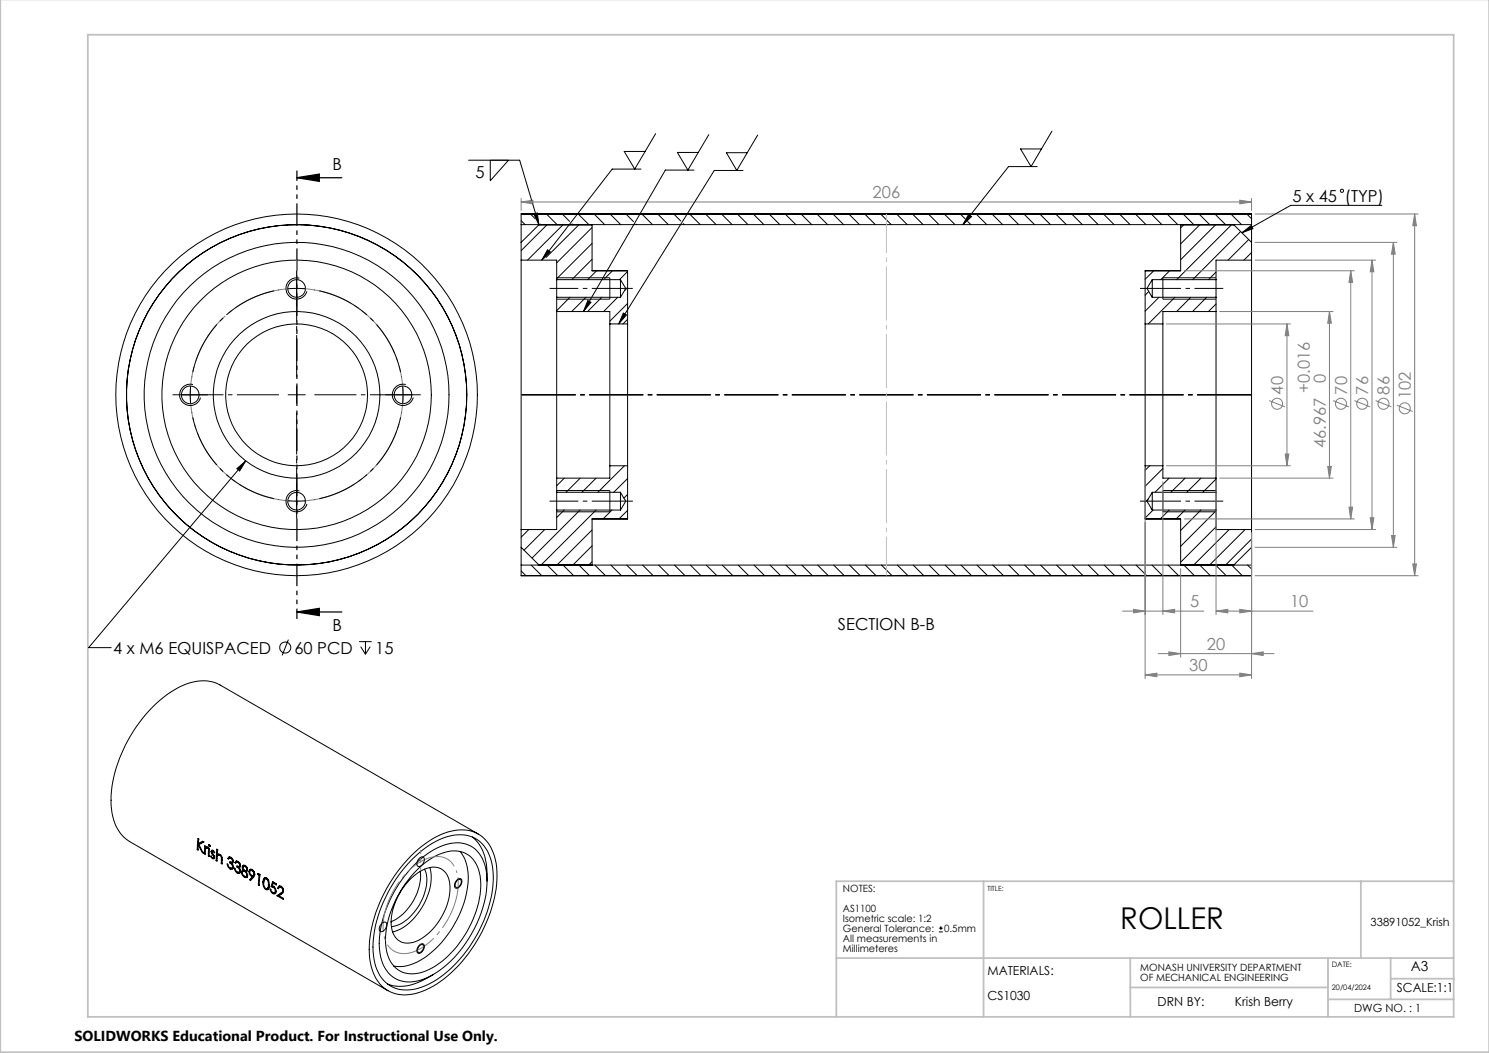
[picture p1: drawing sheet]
<svg xmlns="http://www.w3.org/2000/svg" width="420mm" height="297mm" viewBox="0 0 420 297" stroke-linecap="round" stroke-linejoin="round" font-family="sans-serif">
<g fill="none" stroke="#000" stroke-width=".28">
<path d="M184.9 37.7l-5.9 10-2.9-5h5.9M199.9 38l-5.9 10-2.9-5h5.9M213.7 38.1l-5.9 10-2.9-5h5.9M296.7 37l-5.9 10-2.9-5h5.9M132.2 45.2h14.4l5.4 18.2M138.3 45.2v5.8l5.1-5.8M180.8 47.7h-8.1l-19.9 25.7M195.8 48h-8.1l-23.1 39.9M209.6 48.1h-8.1l-27 43.3M292.6 47h-8.1l-12.9 16.4M389.8 57.9h-25.7l-13.8 7.7M84.5 78.5a3 3 0 0 0-3.7 2.1 3 3 0 0 0 2.1 3.7 3 3 0 0 0 3.7-2.1"/>
<path d="M147 63.4v5M147 73.4v76M147 63.4v-3h206v3M147 63.4h206M147 68.4v5M147 73.4h10v5.5M147 62.3l1.1 1.1M149.6 60.4l1.4 1.3M150.6 60.4l1-.3 .4 3.3zM152 63.4h15v13h10v15M152 63.4l-5 5M152.5 63.2l.1 .2"/>
<path d="M154.1 60.4l3 3M154.3 63.4l-7.3 7.3M154.4 70.4l.9 .7-2.5 2.3zM157 78.3h15v6.1h-15M157 78.9v5M157 78.9h18M158.6 60.4l2.1 2M158.8 63.4l-10 10M161.4 63.1l.2 .3M163.3 63.4l-9.3 9.2M163.3 60.6l2.8 2.8M167 64.2l-10 10"/>
<path d="M167 68.6l-10 10M167 73.1l-5.7 5.8M167.6 60.4l3 3M168.3 76.4l-2.5 2.5M172.1 60.4l3 3M172.8 76.4l-2.3 2.2M175 78.9v5M175 78.9l1.5 2.4-1.5 2.6M176.6 60.4l2.1 2.1M177 76.6l-2.3 2.3M179.4 63.2l.2 .2M181.1 60.4l2.9 3"/>
<path d="M185.5 60.4l3 3M190 60.4l2 1.9M192.7 63.1l.3 .3M194.5 60.4l3 3M199 60.4l3 3M203.5 60.4l3 3M208 60.4l3 3M212.5 60.4l3 3M217 60.4l3 3M221.5 60.4l3 3M226 60.4l3 3M230.4 60.4l3 3"/>
<path d="M235 60.4l2.9 3M239.4 60.4l3 3M243.9 60.4l3 3M248.4 60.4l3 3M252.9 60.4l3 3M257.4 60.4l3 3M261.9 60.4l3 3M266.3 60.4l3.1 3M270.9 60.4l1.3 1.3M272.9 62.5l1 .9M273.2 60.5l.8 .6-2.4 2.3zM275.3 60.4l3 3"/>
<path d="M279.8 60.4l3 3M284.3 60.4l3 3M288.8 60.4l3 3M293.3 60.4l3 3M297.8 60.4l3 3M302.3 60.4l3 3M306.8 60.4l3 3M311.3 60.4l3 3M315.8 60.4l3 3M320.3 60.4l3 3M324.7 60.4l3 3M325 78.9v5"/>
<path d="M325 78.9l-1.5 2.4 1.5 2.6M325 78.9h18M325.4 76.4l-2.4 2.4M329.2 60.4l3 3M329.9 76.4l-2.5 2.5M333.7 60.4l3 3M333.9 63.4l-.9 .9M338.2 60.4l3 3M338.4 63.4l-5.4 5.4M342.7 60.4l3 3M342.9 63.4l-9.9 9.9M343 78.9v5"/>
<path d="M343 76.7l-2.1 2.2M343 78.3h-15v6.1h15M347.2 60.4l3 3M347.4 63.4l-15.5 15.5M350 65.3l-13.6 13.6M350.3 65.6l2.6-2 .5 .9zM351.7 60.4l1.3 1.3M352.2 67.6l-5.8 5.8M353 63.4v5M353 73.4v76M353 71.2l-2.1 2.2M353 68.4l-5-5h-15v13h-10v15"/>
<path d="M353 68.4v5M353 73.4h-10v5.5M157 87.9v47M157 83.9h18M157 87.9h15v3.5M157 83.9v4M160.8 83.9l-3.8 3.7M165.3 83.9l-4 4M165.8 84.8l.9 .5-2.1 2.6zM169.8 83.9l-4.1 4M172 91.4v40M172 91.4h5"/>
<path d="M174.2 83.9l-3.9 4M175.8 88.3l.9 .5-2.2 2.6zM177 91.4v40M177 81.1l-.8 .8M177 85.6l-5 5M177 90.1l-1.3 1.3M323 91.4v40M323 91.4h5M324 82.2l-1 1.1M325 83.9h18M326.9 83.9l-3.9 3.9M328 91.4v40"/>
<path d="M331.4 83.9l-7.5 7.5M335.9 83.9l-4 4M340.4 83.9l-4 4M343 87.9v47M343 85.7l-2.1 2.2M343 83.9v4M343 87.9h-15v3.5M51.2 111.4h5M53.8 108.9v5M54.4 108.5a2.99 2.99 0 0 0-3.6 2.1 2.99 2.99 0 0 0 2.1 3.7 2.99 2.99 0 0 0 3.7-2.2M114.4 108.5a2.99 2.99 0 0 0-3.6 2.1 2.99 2.99 0 0 0 2.1 3.7 2.99 2.99 0 0 0 3.7-2.2M66.8 132.2l2.5-2.2-1.7 2.9z"/>
<path d="M69.3 130l-44.3 52.7h6.4M84.5 138.5a3 3 0 0 0-3.7 2.1 3 3 0 0 0 2.1 3.7 3 3 0 0 0 3.7-2.2M157 138.4h15v6h-15M157 138.8v5.1M157 138.8h18M157 134.9v3.9M159.2 134.9l-2.2 2.1M163.7 134.9l-4 3.9M168.1 134.9l-4 3.9M172 131.4h5M172 131.4v3.5h-15M175 138.8v5.1"/>
<path d="M175 138.8l1.5 2.5-1.5 2.6M176.1 131.4l-7.5 7.4M177 135l-3.9 3.8M177 139.4l-1 1.1M177 131.4v15h-10v12.9M323 131.4v15h10v12.9M323 131.4h5M324.3 131.4l-1.3 1.2M325 138.8v5.1M325 138.8l-1.5 2.6 1.5 2.5M325 138.8h18M328 131.4v3.5h15"/>
<path d="M328 132.1l-5 5.1M329.8 134.9l-4 3.9M334.3 134.9l-4 3.9M338.8 134.9l-4 3.9M343 138.8v5.1M343 135.1l-3.7 3.7M343 134.9v3.9M343 138.4h-15v6h15M147 154.4v5M147 159.4v3h206v-3M147 159.4h206M147 149.4v5l5 4.9"/>
<path d="M149.2 149.4l-2.2 2.1M149.8 159.4l3 3M153.6 149.4l-5.8 5.8M154.3 159.4l3 3M157 143.9h18M157 143.9v5.5h-10M158.8 159.4l3 3M159.1 143.9l-2.1 2.1M163.3 159.4l3 3M163.6 143.9l-13.5 13.5M167 149.5l-9.9 9.8M167 153.9l-5.4 5.4"/>
<path d="M167 158.4l-.9 .9M167.8 159.4l3 3M168.1 143.9l-15.5 15.4M172.3 159.4l3 3M172.6 143.9l-2.5 2.5M176.8 159.4l3 3M177 144l-2.4 2.4M181.3 159.4l3 3M185.8 159.4l3 3M190.3 159.4l3 3M194.7 159.4l3 3M199.2 159.4l3 3"/>
<path d="M203.7 159.4l3 3M208.2 159.4l3 3M212.7 159.4l3 3M217.2 159.4l3 3M221.7 159.4l3 3M226.2 159.4l3 3M230.6 159.4l3 3M235.2 159.4l3 3M239.6 159.4l3 3M244.1 159.4l3 3M248.6 159.4l3 3M253.1 159.4l3 3"/>
<path d="M257.6 159.4l3 3M262.1 159.4l3 3M266.6 159.4l3 3M271.1 159.4l3 3M275.6 159.4l3 3M280 159.4l3.1 3M284.6 159.4l2.9 3M289 159.4l3 3M293.5 159.4l3 3M298 159.4l3 3M302.5 159.4l3 3M307 159.4l3 3"/>
<path d="M311.5 159.4l3 3M316 159.4l3 3M320.5 159.4l3 3M323.8 140.8l-.8 .8M324.9 159.4l3 3M325 143.9h18M325.3 143.9l-2.3 2.2M329.5 159.4l3 3M329.8 143.9l-2.5 2.5M333.9 159.4l3 3M334.3 143.9l-2.5 2.5M338.4 159.4l3 3"/>
<path d="M338.7 143.9l-5.7 5.7M342.9 159.4l3 3M343 144.1l-10 10M343 148.6l-10 10M343 143.9v5.5h10M346.7 149.4l-10 9.9M347.4 159.4l3 3M351.2 149.4l-10 9.9M351.9 159.4l1.1 1.1M353 154.4v5M353 152l-7.3 7.3M353 149.4v5l-5 4.9"/>
<path d="M147 161l1.3 1.4M81.4 180.4l-1.8 4.5M101.3 181h3.5M101.7 182.4l1.4 2.1M103.1 181v3.5M104.4 182.4l-1.3 2.1M55.9 239.5l-.3 .1M55.9 238.3v1.5l-.3-.2M55.9 238.3l1.2 2.2M56 236.6v.8M56 237.8v.5M56.1 238.2l1.3 2.5-.3-.2"/>
<path d="M56.1 238.2l1.4-.7-.4-.2-1.1 .6 .1-1.3-.3-.1-.2 3.1M56.1 238.2l-.2 .1M57.5 237.5l-1.4 .7M58 239l.3-.1 .4 .2-.3 .1M58 239v-.3l-.3-.2-.1 2.3M58 239v.4M58.2 238.9l-.2 .1M58.4 239.2a.88 .88 0 0 0-.5 1.2v.5l-.3-.1M58.4 239l-.2 .2M58.5 239h.1M58.6 239l-.2 .2M58.8 238.4l.2 .4"/>
<path d="M58.8 238.4l.1-.1a.27 .27 0 0 1 .3 0 .27 .27 0 0 1 .1 .4M58.9 239.2l.2 .1-.1 2.3-.2-.1zM59 238.3l.2 .4M59 238.3h.1M59 238.3l-.2 .1M59.2 238.7l-.2 .1M59.2 238.7h.1M59.3 238.7l-.3 .1M59.9 239.8v.2M60.2 240l-.3 .1M61.3 239.6v.9M133.2 236.1a12.5 12.5 0 0 1 4.2 10.4v2"/>
<path d="M134.9 235.3l-72.8-42.1a12.6 12.6 0 0 0-12.7 1.3 39.7 39.7 0 0 0-18.1 31.2 13 13 0 0 0 4.9 11.4l73.2 42.3M57.3 240.4l-.2 .1M57.9 240.7l-.3 .1M59 241.3l-.2 .2M59.4 241.6l.1-.2 .6 .6 .2-.3M59.4 241.6l.5 .6M59.5 240.2l.1 .4M59.6 241.5l-.2 .1M59.6 240.6l.3 .5M59.8 240.5l-.2 .1M59.9 240v.2M59.9 240l-.4 .2"/>
<path d="M59.9 241.1l.3 .4M60.1 240.1l.3 .5 .2-.2a.54 .54 0 0 0-.4-.5 .54 .54 0 0 0-.7 .3M60.1 240.1l-.3 .2 .6 1a.49 .49 0 0 1 .1 .6 .49 .49 0 0 1-.6 .3M60.1 241l-.2 .1M60.2 241.5l.1 .2M60.2 241.9l.1 .1M60.3 242h.2M60.3 240l-.2 .1M60.3 242l-.4 .2M60.4 241.4l-.2 .1M60.5 241.6l-.2 .1M60.5 241.7l-.3 .2"/>
<path d="M61.2 242.6l-.2 .1M61.3 241a1.18 1.18 0 0 1 1.2 .4 1.18 1.18 0 0 1 .2 1.3v1l-.3-.1M61.3 241l.1-1.4-.2-.1-.2 3.2M61.3 241v.4M61.6 240.9l-.3 .1M62 241.2a.71 .71 0 0 0-.7 .3 .71 .71 0 0 0-.1 .7v.7l-.2-.2M62 241.2l.4 .8M62.2 241l-.7 .2M62.3 241.1l-.3 .1M62.4 242v.5M62.4 242.5v1.1M62.7 241.9l-.3 .1"/>
<path d="M62.7 243.4l-.3 .2M62.7 242.4l-.3 .1M64.2 242.2a.84 .84 0 0 1 1-.4 .84 .84 0 0 1 .6 .9v.6l-.4 .3M64.5 242l-.3 .2M64.7 241.6l-.2 .4M64.8 243.4l.7 .6 .1 .5M64.8 243.4l.3-.2 .4 .3M65.1 242.1l.4 .4v.4M65.1 242.1l-.9 .1M65.3 242l.4 .5M65.3 242h-.8M65.3 242l-.2 .1"/>
<path d="M65.4 243.6a1.08 1.08 0 0 1 0 1.6l-.5-.1M65.5 242.9l-.2 .3-.5-.1v.3M65.5 242.9l.3-.1-.4 .4M65.6 244.5a.57 .57 0 0 1-.6 .4 .57 .57 0 0 1-.5-.5l-.4-.7 .2 .8 .6 .6M65.7 243.4l-.3 .2M65.7 245l-.4-.1-.4 .2M65.8 244.6l-.4 .3M65.8 244.4l-.2 .1M66.3 243.3a.86 .86 0 0 1 1-.3 .86 .86 0 0 1 .5 .9v.5l-.3 .3M66.5 243.2l.1 .1M66.5 243.2l-.2 .1M66.7 242.8l-.2 .4"/>
<path d="M66.9 244.5l.4 .5 .3 .7M66.9 244.5l.2-.1 .4 .2M67.1 243.3l.5 .8M67.1 243.3l-.3-.1-.3 .2-.2-.1M67.3 243.2l.4 .4M67.3 243.2h-.6M67.3 243.2l-.2 .1M67.5 244.7l.3 1.1M67.6 244.1l-.3 .3-.4-.2v.3M67.6 244.1l.2-.2-.1 .3M67.6 245.7a.65 .65 0 0 1-.7 .3 .65 .65 0 0 1-.5-.6l-.3-.6 .3 .9 .5 .5M67.7 244.6l-.2 .1"/>
<path d="M67.7 244.2l-.2 .1M67.7 246.2l-.4-.2-.4 .2M67.8 245.8v.3a.54 .54 0 0 1-.9 .1M67.8 245.7l-.3 .3M67.8 245.5l-.2 .2M68.1 246l.2 .7 .6 .7M68.3 244.5l.1-.3a1.03 1.03 0 0 1 1.2 .3 1.03 1.03 0 0 1 .1 1.2l-.3 .1M68.3 244.5l.4 .9M68.5 245.4l-.4 .6M68.5 244.4l.1 .2M68.5 244.4l-.2 .1M68.7 245.4l-.5 .2-.1 .4"/>
<path d="M68.7 244l-.2 .4M68.8 245.3l-.1 .1M68.9 247.4l.6 .1M69 245.8l.5 .5 .1 .5M69 245.8a.51 .51 0 0 0-.7 .2 .51 .51 0 0 0 .2 .7l.9 .5 .2-.4M69.1 244.4h-.3a.64 .64 0 0 0-.1 .8 .64 .64 0 0 0 .8 .2l.1-.2M69.1 244.4l.5 .8M69.3 244.3l.4 .5M69.3 244.3l-.6 .1M69.3 245.6l-.3-.1-.5 .2M69.3 245.6l.2 .2M69.3 244.3l-.2 .1"/>
<path d="M69.3 245.6l-.3 .2M69.4 245.8a1.14 1.14 0 0 1 .2 1.7M69.6 245.2l.2-.1-.4 .4M69.7 245.7l-.3 .1M69.7 247.4l-.4-.2-.4 .2M69.8 246.9l-.3 .3M69.8 246.7l-.2 .1M70.2 245.8a.76 .76 0 0 1 .8-.7 .76 .76 0 0 1 .7 .8 2.2 2.2 0 0 1-1 2.5l-.3-.3M70.2 245.8l.1 .7 .6 .7M70.7 245.1l-.5 .7M70.8 247.9l.1 .2M70.8 247.9l-.4 .2"/>
<path d="M70.9 247.2l.3 .1M71.1 245.6a.5 .5 0 0 0-.7 .2 .5 .5 0 0 0 .2 .6l.7 .6 .3-.4M71.1 245.6l.4 .4 .1 .6M71.2 247.3l-.8 .8M71.3 245.5l.4 .5M71.3 245.5l-.7 .1M71.3 245.5l-.2 .1M71.5 247.1l-.2-.1-.4 .2M71.5 247.1l-.7 .8M71.5 247.1l-.3 .2M71.9 246.6l-.5 .3M71.9 246.4l-.3 .2"/>
<path d="M72.7 246.6l.1-.3 .5 .3-.2 3.2-.2-.2M72.7 246.6l.4 .2M72.8 246.5l.4 .2M72.8 246.5l-.1 .1M72.9 246.4l-.1 .1M73.1 246.8l-.2 2.8M73.1 249.5l-.2 .1M73.2 246.7v.7M73.2 246.7l-.1 .1M74.2 248.8v-.4a.71 .71 0 0 1 1-.8 2.55 2.55 0 0 1 .2 3.4l-.4-.1M74.2 248.8l.1 1.2 .7 .9M74.5 248.6l-.3 .2"/>
<path d="M74.7 247.5l-.2 .9M75.2 247.9l.4 .7 .1 1.1M75.2 247.9h-.5a1.72 1.72 0 0 0 .6 2.7l.3-.2M75.4 247.8l-.6 .1M75.4 247.8l.4 .7M75.4 247.8l-.2 .1M75.6 250.4l.3-.2-.5 .4M75.7 250.8l-.4-.1-.3 .2M75.7 249.7l-.1 .7M76 249.5l-.3 .2M76.5 250.1l.5 .2M76.8 249.9l.6 .2-.4 .2"/>
<path d="M76.8 249.9l-.3 .2M77 248.7l-.2 1.2M77 249.1l.9 .5 .1-.3-1.1-.6-.4 1.4M77 250.3l.6 .6v.5M77 249.1l-.2 .8a1.53 1.53 0 0 1 1.1 1.6M77 249.1l.2-.1 .8 .4M77.6 251.4v.2a.75 .75 0 0 1-.8 0 .75 .75 0 0 1-.4-.7l-.2-.2 .2 .8 .5 .5M77.8 252l-.5-.2-.4 .2M77.9 251.2l-.3 .2M77.9 251.5l-.1 .3a.56 .56 0 0 1-.9 .2M77.9 251.5l-.5 .3M78.4 250.5a.76 .76 0 0 1 .8-.6 .76 .76 0 0 1 .7 .7 1.51 1.51 0 0 1-1.2 2.1l1.2 .7v.3l-1.8-1"/>
<path d="M78.5 252.4l.3 .2M78.5 252.4l-.4 .3M78.6 250.4h.1M78.6 250.4l-.2 .1M78.8 249.8l-.2 .6M79 250.2l-.2 .1M79 250.2h.4M79.2 252l-1.1 .7M79.2 250.3l.4 .4 .2 .6M79.2 250.3h-.4l-.2 .4-.2-.2M79.4 250.2l.5 .5M79.4 250.2l-.2 .1"/>
<path d="M79.5 251.8l-1 .6M79.5 251.8l-.3 .2M79.8 251.3l-.6 .7M80 251.2l-.5 .6M80 251.1l-.2 .2M115.7 248a8.7 8.7 0 0 1 8.1-3.2 5.2 5.2 0 0 1 3.1 5.3 17.7 17.7 0 0 1-9.8 15.5 4.8 4.8 0 0 1-6.8-4.7 18 18 0 0 1 5.4-12.9zM116 242.7a20.6 20.6 0 0 1 13.8-7.3 8.8 8.8 0 0 1 8.7 7.3 28.8 28.8 0 0 1-3.2 19.5 34.2 34.2 0 0 1-15.4 15.9 10.2 10.2 0 0 1-11.1-1 13.6 13.6 0 0 1-3.6-11.1 38.5 38.5 0 0 1 10.8-23.3zM116 241.3a21.5 21.5 0 0 1 14.3-7.2 9.3 9.3 0 0 1 9.2 7.3 28.1 28.1 0 0 1-2.3 18.7 37.6 37.6 0 0 1-16.1 18.6 12.2 12.2 0 0 1-12.1 .5 12.5 12.5 0 0 1-4.8-10.2 38 38 0 0 1 9-24.5zM116.7 244.1a18.8 18.8 0 0 1 12.2-6.4 8.1 8.1 0 0 1 8.1 7.2 28.2 28.2 0 0 1-4.9 20 27 27 0 0 1-13.5 11.6 8.2 8.2 0 0 1-11.1-6.3 27 27 0 0 1 3.7-18.6l3-4.6zM117.5 245.5a15.4 15.4 0 0 1 11.4-5.5 7.4 7.4 0 0 1 6.5 7.1 27.8 27.8 0 0 1-7.3 20.8 18.3 18.3 0 0 1-11.4 6.8 7.3 7.3 0 0 1-7.7-6.6 26.1 26.1 0 0 1 5.3-18.8zM118.3 242a.82 .82 0 0 1 1.2-.2 .82 .82 0 0 1 .1 1.3 1.31 1.31 0 0 1-1.9 1.1v-1.1zM118.5 245.8a14.7 14.7 0 0 1-8.2 14.2"/>
<path d="M119.8 245.1a10.1 10.1 0 0 1-.7 8.5 12.8 12.8 0 0 1-8.2 7.7l-.5 .1M121.2 244.7a14.2 14.2 0 0 1-2.2 11.2 14.1 14.1 0 0 1-8.3 7M128.8 248.4l.1-.2a.8 .8 0 0 1 1.1-.3 .8 .8 0 0 1 .2 1.2 1.36 1.36 0 0 1-1.9 1.2l-.1-.7zM128.9 248.4a.71 .71 0 0 1 1.1-.2 .71 .71 0 0 1 0 1.1 .97 .97 0 0 1-1.6 .7v-.8zM129.8 240.1a13 13 0 0 1 1.9 11.3 29.7 29.7 0 0 1-14.2 20 10 10 0 0 1-6.4 1.1M107.6 260.6a.83 .83 0 0 1 1.1-.5 .83 .83 0 0 1 .3 1.2 1.38 1.38 0 0 1-1.9 1.3l-.1-.9zM118.2 266.7a.83 .83 0 0 1 1.2-.4 .83 .83 0 0 1 .2 1.2 1.27 1.27 0 0 1-1.9 1.1v-1.1zM118.6 266.6a.68 .68 0 0 1 .9 .1 .68 .68 0 0 1-.1 .9 .97 .97 0 0 1-1.6 .8v-.8zM122.1 274.9a16.7 16.7 0 0 1-10.6 3.2l-2.2-.6M264.8 262.9h1.1M264.8 261.8h1.1M265.4 261.2v1.1"/>
<circle cx="378.5" cy="53.8" r=".44"/>
<circle cx="83.7" cy="81.4" r="2.49"/>
<circle cx="53.7" cy="111.4" r="2.51"/>
<circle cx="83.7" cy="111.4" r="43"/>
<circle cx="83.7" cy="111.4" r="51"/>
<circle cx="83.7" cy="111.4" r="48"/>
<circle cx="83.7" cy="111.4" r="38"/>
<circle cx="83.7" cy="111.4" r="23.5"/>
<circle cx="83.7" cy="111.4" r="20"/>
<circle cx="113.7" cy="111.4" r="2.51"/>
<circle cx="83.7" cy="141.4" r="2.49"/>
<circle cx="80.5" cy="182.6" r="1.56"/>
</g>
<g fill="none" stroke="#808080" stroke-width=".28">
<path d="M147 57l3.3-.5v1zM147 56v3.4M147 57h206M349.7 56.5l3.3 .5-3.3 .5zM353 56v3.4M334 76.4h48M354 73.4h34M354 60.4h46M354 68.4h40M381 76.4l.5 3.3h-1zM381 76.4v70M387 73.4l.5 3.3h-1z"/>
<path d="M387 73.4v76M393 68.4v86M393 68.4l.5 3.3h-1zM399 60.4l.5 3.3h-1zM399 60.4v102M329 91.4h35M344 87.9h32M363 91.4l.5 3.3h-1zM363 91.4v40M375 87.9l.5 3.3h-1zM375 87.9v47M358 113l4.4 1.8"/>
<path d="M376 113l4.5 1.8M382 113l4.5 1.8M388 113l4.5 1.8M394 114.3l4.5 1.8M323 132.4v59M328 135.9v37.5M329 131.4h35M343 135.9v37.5M344 134.9h32M362.5 128.1h1l-.5 3.3zM374.5 131.5h1l-.5 3.4zM334 146.4h48"/>
<path d="M353 150.4v41M354 149.4h34M354 154.4h40M380.5 143h1l-.5 3.4zM386.5 146h1l-.5 3.4zM392.5 151.1h1l-.5 3.3zM398.5 159.1h1l-.5 3.3zM316.7 172.4h22.8M319.7 171.9l3.3 .5-3.3 .5zM328 172.4l3.3-.5v1zM333 160.4v25M343 172.4l3.3-.5v1z"/>
<path d="M343 172.4h27.3M349.7 171.9l3.3 .5-3.3 .5zM354 162.4h46M323 190.4l3.3-.5v1zM323 190.4h30M326.7 184.4h32.7M329.7 183.9l3.3 .5-3.3 .5zM349.7 189.9l3.3 .5-3.3 .5zM353 184.4l3.3-.5v1z"/>
<circle cx="360.2" cy="113.9" r="1.56"/>
<circle cx="378.2" cy="113.9" r="1.55"/>
<circle cx="384.2" cy="113.9" r="1.55"/>
<circle cx="390.2" cy="113.9" r="1.55"/>
<circle cx="396.2" cy="115.2" r="1.55"/>
</g>
<path d="M83.7 50.1h12.7M83.7 50.1l6.4-1v2zM83.7 172.6h12.7M83.7 172.6l6.4-1v2z" fill="none" stroke="#000" stroke-width=".35"/>
<path d="M128.8 245.8a5.8 5.8 0 0 0-8.3-3.7 22.4 22.4 0 0 0-11.9 15.1 11 11 0 0 0 1.5 10.2 6.5 6.5 0 0 0 7.8 .5 22.8 22.8 0 0 0 11.3-20.1l-.4-2" fill="none" stroke="#808080" stroke-width=".28" stroke-dasharray="15.2 1.3 1.3 1.3" stroke-dashoffset="-1.6" stroke-linecap="butt"/>
<path d="M55 102.6a30 30 0 0 1 50.3-12.1 30 30 0 0 1-13.9 49.8 30 30 0 0 1-36.8-36.2l.4-1.5" fill="none" stroke="#808080" stroke-width=".28" stroke-dasharray="15.2 1.3 1.3 1.3" stroke-dashoffset="-.9" stroke-linecap="butt"/>
<g fill="none" stroke="#000" stroke-width=".28" stroke-dasharray="15.2 1.3 1.3 1.3" stroke-linecap="butt">
<path d="M83.7 78.8v-2.5M83.7 81.3l-2.5 .2M83.7 81.3l2.5 .2M83.7 81.3v-2.5M83.7 81.3v2.5M83.7 83.8v2.5M175 81.3h3.5M325 81.3h-3.4M51.2 111.3h-2.5M56.2 111.3h2.5M83.7 111.3v-2.5M83.7 111.3h-2.5"/>
<path d="M83.7 111.3v2.5M83.7 111.3h2.5M111.2 111.3h-2.5M113.7 111.3l-.1-2.5M113.7 111.3l-.1 2.5M113.7 111.3h2.5M113.7 111.3h-2.5M116.2 111.3h2.5M83.7 138.8v-2.5M83.7 141.3l2.5-.1M83.7 141.3l-2.5-.1M83.7 141.3v2.5"/>
<path d="M83.7 141.3v-2.5M83.7 143.8v2.5M175 141.3h3.5M325 141.3h-3.4"/>
</g>
<path d="M78.7 81.8a30 30 0 0 0-24.6 24.6M54.1 116.3a30 30 0 0 0 24.6 24.6M113.3 106.4a30 30 0 0 0-24.6-24.6M88.7 140.9a30 30 0 0 0 24.6-24.6" fill="none" stroke="#000" stroke-width=".28" stroke-dasharray="15.2 1.3 1.3 1.3" stroke-dashoffset="-1.4" stroke-linecap="butt"/>
<path d="M147 111.3h206M353 111.3h-206" fill="none" stroke="#000" stroke-width=".28" stroke-dasharray="15.2 1.3 1.3 1.3" stroke-dashoffset="-.1" stroke-linecap="butt"/>
<path d="M175 81.3h-20M325 81.3h20M175 141.3h-20M325 141.3h20" fill="none" stroke="#000" stroke-width=".28" stroke-dasharray="15.2 1.3 1.3 1.3" stroke-dashoffset="7.1" stroke-linecap="butt"/>
<path d="M83.7 48.1v126.5" fill="none" stroke="#000" stroke-width=".35" stroke-dasharray="6.3 1.3 1.3 1.3 1.3 1.3" stroke-dashoffset="3.4" stroke-linecap="butt"/>
<path d="M250 60.3v102" fill="none" stroke="#c0c0c0" stroke-width=".28" stroke-dasharray="15.2 1.3 1.3 1.3" stroke-dashoffset="4.2" stroke-linecap="butt"/>
<path d="M118.7 245.7v-5.9" fill="none" stroke="#808080" stroke-width=".28" stroke-dasharray="15.2 1.3 1.3 1.3" stroke-dashoffset="14.2" stroke-linecap="butt"/>
<path d="M83.7 87.8v-14.5" fill="none" stroke="#808080" stroke-width=".28" stroke-dasharray="15.2 1.3 1.3 1.3" stroke-dashoffset="9.9" stroke-linecap="butt"/>
<path d="M78.7 111.3h-27.5M83.7 106.3v-27.5M83.7 116.3v27.5M88.7 111.3h27.5" fill="none" stroke="#000" stroke-width=".28" stroke-dasharray="15.2 1.3 1.3 1.3" stroke-dashoffset="3.4" stroke-linecap="butt"/>
<path d="M.1 -.1v296.9h419.9M24.8 9.8h385.2v277h-385.2zM277.4 248.6v38.2M383.9 248.6v21.6M410 248.6h-174.1v38.2M235.9 270.2h174.1M318.8 270.2v16.6M318.8 278.5h55.8M374.6 270.2v16.6M392.3 270.2v11.7M392.3 276h17.8M374.6 281.9h35.4" fill="none" stroke="#c0c0c0" stroke-width=".5"/>
<g fill="#000">
<path d="M66.8 132.2l2.5-2.2-1.7 2.9z"/>
<path d="M83.7 50.1l6.4-1v2zM83.7 172.6l6.4-1v2z"/>
</g>
<g fill="#808080">
<path d="M323 190.4l3.3-.5v1zM349.7 189.9l3.3 .5-3.3 .5zM343 172.4l3.3-.5v1zM349.7 171.9l3.3 .5-3.3 .5zM319.7 171.9l3.3 .5-3.3 .5zM328 172.4l3.3-.5v1zM329.7 183.9l3.3 .5-3.3 .5zM353 184.4l3.3-.5v1z"/>
<path d="M349.7 56.5l3.3 .5-3.3 .5zM147 57l3.3-.5v1z"/>
<path d="M387 73.4l.5 3.3h-1zM386.5 146h1l-.5 3.4zM399 60.4l.5 3.3h-1zM398.5 159.1h1l-.5 3.3zM363 91.4l.5 3.3h-1zM362.5 128.1h1l-.5 3.3zM381 76.4l.5 3.3h-1zM380.5 143h1l-.5 3.4zM393 68.4l.5 3.3h-1zM392.5 151.1h1l-.5 3.3zM375 87.9l.5 3.3h-1zM374.5 131.5h1l-.5 3.4z"/>
</g>
<path d="M350.3 65.6l2.6-2 .5 .9zM273.2 60.5l.8 .6-2.4 2.3zM175.8 88.3l.9 .5-2.2 2.6zM165.8 84.8l.9 .5-2.1 2.6zM154.4 70.4l.9 .7-2.5 2.3zM150.6 60.4l1-.3 .4 3.3z" fill="#000"/>
<text font-size="8.5" x="316" y="262.1">ROLLER</text>
<g font-size="4.7">
<text x="93.8" y="48">B</text>
<text x="134.1" y="50.2">5</text>
<text x="364.6" y="56.9">5 x 45 (TYP)</text>
<text x="93.8" y="177.9">B</text>
<text x="236.3" y="177.8">SECTION B-B</text>
<text x="31.9" y="184.4">4 x M6 EQUISPACED</text>
<text x="83" y="184.4">60 PCD</text>
<text x="105.8" y="184.4">15</text>
</g>
<g font-size="4.7" fill="#808080">
<text x="246.2" y="55.9">206</text>
<text x="374" y="108" transform="rotate(-90 374 108)">0</text>
<text x="362" y="111.3" transform="rotate(-90 362 111.3)">40</text>
<text x="369.5" y="110.8" transform="rotate(-90 369.5 110.8)">+0.016</text>
<text x="380" y="111.3" transform="rotate(-90 380 111.3)">70</text>
<text x="386" y="111.3" transform="rotate(-90 386 111.3)">76</text>
<text x="392" y="111.3" transform="rotate(-90 392 111.3)">86</text>
<text x="398" y="112.6" transform="rotate(-90 398 112.6)">102</text>
<text x="374" y="126.3" transform="rotate(-90 374 126.3)">46.967</text>
<text x="335.7" y="171.3">5</text>
<text x="363.9" y="171.3">10</text>
<text x="340.4" y="183.3">20</text>
<text x="335.4" y="189.3">30</text>
</g>
<text font-size="4.1" x="21" y="293.7">SOLIDWORKS Educational Product. For Instructional Use Only.</text>
<text font-size="3.9" x="398" y="273.9">A3</text>
<g font-size="3.5">
<text x="278.5" y="275">MATERIALS:</text>
<text x="394" y="279.8">SCALE:1:1</text>
<text x="278.5" y="282">CS1030</text>
<text x="326.5" y="283.8">DRN BY:</text>
<text x="348.4" y="283.8">Krish Berry</text>
</g>
<g font-size="3.2">
<text x="386.6" y="261.2">33891052_Krish</text>
<text x="382" y="285.4">DWG NO. : 1</text>
</g>
<g font-size="2.8">
<text x="237.8" y="251.5">NOTES:</text>
<text x="237.8" y="257.2">AS1100</text>
<text x="237.8" y="260">Isometric scale: 1:2</text>
<text x="237.8" y="262.8">General Tolerance:</text>
<text x="266.3" y="262.8">0.5mm</text>
<text x="237.8" y="265.7">All measurements in</text>
<text x="237.8" y="268.5">Millimeteres</text>
<text x="321.6" y="273.9">MONASH UNIVERSITY DEPARTMENT</text>
<text x="321.6" y="276.8">OF MECHANICAL ENGINEERING</text>
</g>
<g font-size="2.1">
<text x="375.7" y="272.8">DATE:</text>
<text x="375.7" y="279.2">20/04/2024</text>
</g>
<text font-size="2" x="278.5" y="251.4">TITLE:</text>
</svg>
